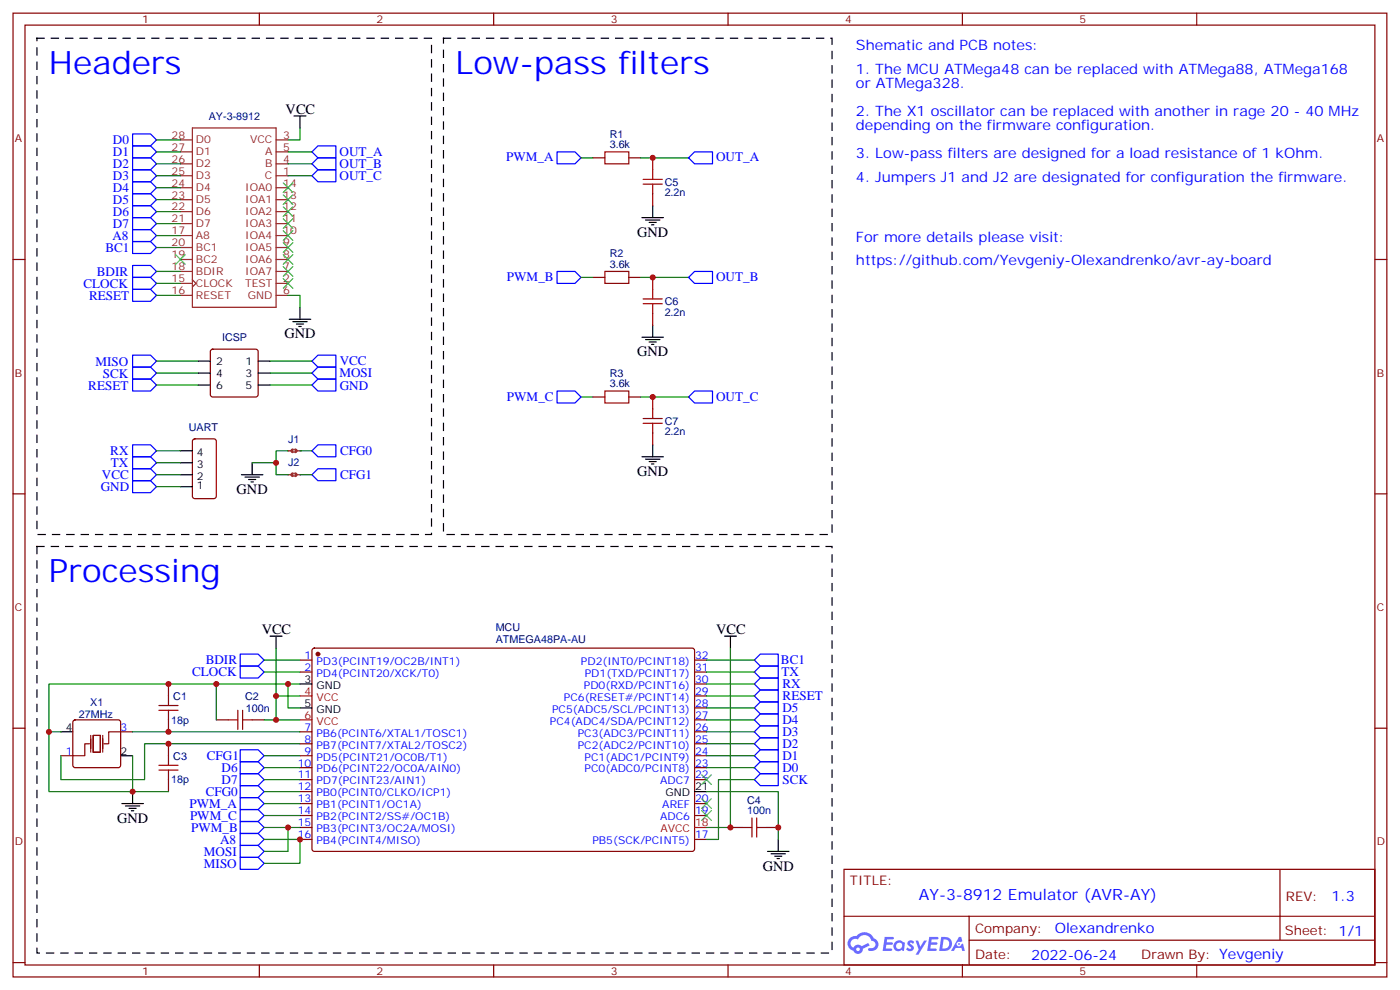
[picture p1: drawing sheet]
<svg xmlns="http://www.w3.org/2000/svg" width="413mm" height="292mm" viewBox="0 0 413 292" stroke-linecap="round" stroke-linejoin="round" font-family="sans-serif">
<g fill="none" stroke="#870000" stroke-width=".35">
<path d="M3.8 3.9h405.4v284.3h-405.4zM7.4 7.4h398.3v277.3h-398.3zM76.5 3.9v3.5M145.7 3.9v3.5M214.8 3.9v3.5M284 3.9v3.5M353.1 3.9v3.5M3.8 76.6h3.6M405.7 76.6h3.5M3.8 145.7h3.6M405.7 145.7h3.5M3.8 214.8h3.6"/>
<path d="M405.7 214.8h3.5M249 256.5h156.7v28.2h-156.7zM377.7 256.5v20.9M249.1 270.3h156.4M285.9 277.4h119.6M285.9 270.3v14.1M3.8 284h3.6M76.5 284.7v3.5M145.7 284.7v3.5M214.8 284.7v3.5M284 284.7v3.5M353.1 284.7v3.5"/>
<path d="M405.7 284h3.5"/>
</g>
<g fill="#5487ff">
<path d="M268 277.6a1.22 1.22 0 0 1 1.7 .3l-.3 .6a.47 .47 0 0 0-.4-.4 .47 .47 0 0 0-.5 .2l.2 .2a1.14 1.14 0 0 1 .7 1.8 1.14 1.14 0 0 1-1.9-.1l-.2-.1 .5-.6 .7 .4a.29 .29 0 0 0 .4-.2 .29 .29 0 0 0-.3-.3 1.04 1.04 0 0 1-.6-1.8z"/>
<path d="M261 276.4h2.4l.3 .2-.1 .5h-1.9l-.1 .9h1.5l.4 .4-.4 .3h-1.6l-.2 1.1 1.8 .1 .2 .3-.2 .3-2.7 .1z"/>
<path d="M274.2 276.4h2.3l.3 .2-.1 .5h-1.8l-.1 .9h1.5l.3 .4-.4 .3h-1.5l-.2 1.1 1.7 .1 .2 .3-.2 .3h-2.6z"/>
<path d="M282.9 276.4h.7l.3 1.3-.6 .3a.69 .69 0 0 0-1 .2 .69 .69 0 0 0 .5 1 .69 .69 0 0 0 .8-.6l.5-.3 .6 2.2h-.8l-.2-.8h-1.7l-.5 .8h-.9z"/>
<path d="M270.1 277.5h.8l.6 1.8 1.1-1.8h.9l-2.5 4.2h-.9l.9-1.6z"/>
<path d="M277.7 276.4l-.6 4.2h1.4a2.11 2.11 0 0 0 2.4-2.2 2.11 2.11 0 0 0-2.5-2zM278.4 277.1a1.39 1.39 0 0 1 1.7 1.5 1.39 1.39 0 0 1-1.8 1.2h-.3z"/>
<path d="M264 278a1.54 1.54 0 0 0-.1 2.2 1.54 1.54 0 0 0 2.2 .1l.6 .3 .3-2.3-.2-.3h-.4a1.49 1.49 0 0 0-2.4 0zM264.3 279a.95 .95 0 0 1 1.9 0 .95 .95 0 0 1-1.9 0z"/>
<path d="M250.7 276.8a2.18 2.18 0 0 0 1.1 3.7 1.44 1.44 0 0 0 1.6 .9 1.44 1.44 0 0 0 1.2-1.5l2-1-.4-.7-2 1a1.47 1.47 0 0 0-2.4 .4 1.39 1.39 0 0 1-.7-1.9 1.39 1.39 0 0 1 2-.5 2.12 2.12 0 0 1 2.2-1.3 2.12 2.12 0 0 1 1.9 1.7 1.14 1.14 0 0 1 1.1 1.4 1.14 1.14 0 0 1-1.7 .7 .43 .43 0 0 0-.5 .4 .43 .43 0 0 0 .4 .5 1.98 1.98 0 0 0 2.5-1.3 1.98 1.98 0 0 0-1.2-2.5 3.1 3.1 0 0 0-5.3-.7l-.8 .1zM252.6 280.1a.55 .55 0 0 1 1.1 0 .55 .55 0 0 1-1.1 0z"/>
<circle cx="282.9" cy="278.5" r=".26"/>
</g>
<g fill="none" stroke="#8c2424" stroke-width=".35">
<path d="M56.8 37.7h24.7v53h-24.7zM53.2 41.3h3.6M53.2 44.8h3.6M53.2 48.3h3.6M53.2 51.9h3.6M53.2 55.4h3.6M53.2 58.9h3.6M81.5 41.3h3.5M81.5 44.8h3.5M81.5 48.3h3.5M81.5 51.9h3.5M81.5 55.4h3.5"/>
<path d="M81.5 58.9h3.5M53.2 62.4h3.6M53.2 66h3.6M53.2 73h3.6M53.2 76.6h3.6M53.2 69.5h3.6M81.5 62.4h3.5M81.5 66h3.5M81.5 73h3.5M81.5 76.6h3.5M81.5 69.5h3.5M53.2 80.1h3.6"/>
<path d="M53.2 83.6h3.6M53.2 87.1h3.6M56.8 82.6l1 1-1 1.1M81.5 80.1h3.5M81.5 83.6h3.5M81.5 87.1h3.5M85 133h.7M87.8 133h.7"/>
</g>
<g fill="none" stroke="#870000" stroke-width=".35">
<path d="M174.9 46.6h3.6M185.5 46.6h3.6M192.6 46.6v3.5M192.6 57.2v3.5M174.9 81.8h3.6M185.5 81.8h3.6M192.6 81.8v3.6M192.6 92.4v3.6M174.9 117.1h3.6M185.5 117.1h3.6M192.6 117.1v3.6M57 129.7l.5-.2h5.6l.7 .4v16.5l-.4 .7h-5.9l-.7-.5v-16.4z"/>
<path d="M192.6 127.7v3.5M88.5 194.7h3.5M88.5 198.3h3.5M92.3 191.4l.4-.2 111.8 .1 .4 .6v58.8l-.7 .5-111.7-.1-.5-.6v-58.6zM204.9 194.7h3.6M204.9 198.3h3.6M21.7 212.6l.5-.2h12.7l.5 .2 .2 .5v12.7l-.2 .5-.5 .2h-12.7l-.5-.3-.2-.4v-12.7zM35.6 215.9h3.5M49.7 201.8v3.5M49.7 212.4v3.5M49.7 219.4v3.6M63.8 212.4h3.5"/>
<path d="M74.4 212.4h3.5M88.5 215.9h3.5M88.5 219.4h3.5M204.9 215.9h3.6M204.9 219.4h3.6M204.9 212.4h3.6M204.9 208.8h3.6M204.9 205.3h3.6M204.9 201.8h3.6M18 223h3.5M49.7 230v3.5M88.5 223h3.5"/>
<path d="M88.5 226.5h3.5M88.5 230h3.5M88.5 233.5h3.5M88.5 237.1h3.5M204.9 223h3.6M204.9 226.5h3.6M204.9 230h3.6M204.9 237.1h3.6M88.5 240.6h3.5M88.5 244.1h3.5M88.5 247.7h3.5M204.9 240.6h3.6"/>
<path d="M204.9 247.7h3.6M215.5 244.1h3.5M226.1 244.1h3.5"/>
</g>
<circle cx="93.8" cy="193" r=".53" fill="#870000" stroke="#870000" stroke-width=".35"/>
<g fill="none" stroke="#000" stroke-width=".35">
<path d="M86.7 34.2h3.6M88.5 34.2v3.5M189.4 64.2h6.4M190.5 64.9h4.2M191.5 65.6h2.1M192.2 66.3h.7M192.6 60.7v3.5M85.3 94.2h6.4M86.4 94.9h4.2M87.5 95.6h2.1M88.2 96.3h.7M88.5 90.7v3.5"/>
<path d="M189.4 99.5h6.4M192.6 96v3.5M190.5 100.2h4.2M191.5 100.9h2.1M192.2 101.6h.7M53.2 136.5h3.6M53.2 133h3.6M189.4 134.8h6.4M190.5 135.5h4.2M191.5 136.2h2.1M192.2 136.9h.7M192.6 131.2v3.6"/>
<path d="M53.2 143.6h3.6M53.2 140.1h3.6M79.7 187.7h3.5M81.5 187.7v3.5M213.7 187.7h3.6M215.5 187.7v3.5M18 215.9h3.5M88.5 201.8h3.5M88.5 208.8h3.5M35.6 223h3.5M35.9 237.1h6.4M37 237.8h4.2"/>
<path d="M38.1 238.5h2.1M38.8 239.2h.7M39.1 233.5v3.6M204.9 233.5h3.6M226.4 251.2h6.4M227.5 251.9h4.2M228.6 252.6h2.1M229.3 253.3h.7M229.6 247.7v3.5"/>
</g>
<path d="M88.5 205.3h3.5M88.5 212.4h3.5M204.9 244.1h3.6" fill="none" stroke="#f00" stroke-width=".35"/>
<g fill="none" stroke="#00f" stroke-width=".35">
<path d="M39.1 39.5h5.3l1.8 1.8-1.8 1.7h-5.3zM39.1 57.2h5.3l1.8 1.7-1.8 1.8h-5.3zM39.1 53.6h5.3l1.8 1.8-1.8 1.8h-5.3zM39.1 50.1h5.3l1.8 1.8-1.8 1.7h-5.3zM39.1 46.6h5.3l1.8 1.7-1.8 1.8h-5.3zM39.1 43h5.3l1.8 1.8-1.8 1.8h-5.3zM92 44.8l1.8-1.8h5.3v3.6h-5.3zM92 48.3l1.8-1.7h5.3v3.5h-5.3zM92 51.9l1.8-1.8h5.3v3.5h-5.3zM164.4 44.8h5.3l1.7 1.8-1.7 1.7h-5.3zM204.9 44.8h5.3v3.5h-5.3l-1.7-1.7zM39.1 78.3h5.3l1.8 1.8-1.8 1.7h-5.3z"/>
<path d="M39.1 71.3h5.3l1.8 1.7-1.8 1.8h-5.3zM39.1 64.2h5.3l1.8 1.8-1.8 1.7h-5.3zM39.1 60.7h5.3l1.8 1.7-1.8 1.8h-5.3zM39.1 67.7h5.3l1.8 1.8-1.8 1.8h-5.3zM39.1 85.4h5.3l1.8 1.7-1.8 1.8h-5.3zM39.1 81.8h5.3l1.8 1.8-1.8 1.8h-5.3zM164.4 80.1h5.3l1.7 1.7-1.7 1.8h-5.3zM203.2 81.8l1.7-1.7h5.3v3.5h-5.3zM39.1 111.8h5.3l1.8 1.8-1.8 1.8h-5.3zM39.1 108.3h5.3l1.8 1.8-1.8 1.7h-5.3zM39.1 104.8h5.3l1.8 1.7-1.8 1.8h-5.3zM92 110.1l1.8-1.8h5.3v3.5h-5.3z"/>
<path d="M92 106.5l1.8-1.7h5.3v3.5h-5.3zM92 113.6l1.8-1.8h5.3v3.6h-5.3zM164.4 115.4h5.3l1.7 1.7-1.7 1.8h-5.3zM203.2 117.1l1.7-1.7h5.3v3.5h-5.3zM39.1 138.3h5.3l1.8 1.8-1.8 1.7h-5.3zM39.1 134.8h5.3l1.8 1.7-1.8 1.8h-5.3zM39.1 131.2h5.3l1.8 1.8-1.8 1.8h-5.3zM39.1 141.8h5.3l1.8 1.8-1.8 1.7h-5.3zM70.9 193h5.3l1.7 1.7-1.7 1.8h-5.3zM70.9 196.5h5.3l1.7 1.8-1.7 1.7h-5.3zM222.6 198.3l1.7-1.8h5.3v3.5h-5.3zM222.6 194.7l1.7-1.7h5.3v3.5h-5.3z"/>
<path d="M222.6 219.4l1.7-1.7h5.3v3.5h-5.3zM222.6 215.9l1.7-1.8h5.3v3.6h-5.3zM222.6 212.4l1.7-1.8h5.3v3.5h-5.3zM222.6 208.8l1.7-1.7h5.3v3.5h-5.3zM222.6 205.3l1.7-1.7h5.3v3.5h-5.3zM222.6 201.8l1.7-1.8h5.3v3.6h-5.3zM70.9 238.8h5.3l1.7 1.8-1.7 1.8h-5.3zM70.9 235.3h5.3l1.7 1.8-1.7 1.7h-5.3zM70.9 228.2h5.3l1.7 1.8-1.7 1.8h-5.3zM70.9 224.7h5.3l1.7 1.8-1.7 1.7h-5.3zM70.9 231.8h5.3l1.7 1.7-1.7 1.8h-5.3zM70.9 221.2h5.3l1.7 1.8-1.7 1.7h-5.3z"/>
<path d="M222.6 226.5l1.7-1.8h5.3v3.5h-5.3zM222.6 230l1.7-1.8h5.3v3.6h-5.3zM224.3 221.2h5.3v3.5h-5.3l-1.7-1.7zM70.9 242.4h5.3l1.7 1.7-1.7 1.8h-5.3zM70.9 252.9h5.3l1.7 1.8-1.7 1.8h-5.3zM70.9 249.4h5.3l1.7 1.8-1.7 1.7h-5.3zM70.9 245.9h5.3l1.7 1.8-1.7 1.7h-5.3z"/>
</g>
<g fill="none" stroke="#008700" stroke-width=".35">
<path d="M88.5 37.7v3.6h-3.5M46.2 44.8h7M46.2 48.3h7M46.2 51.9h7M46.2 58.9h7M46.2 55.4h7M46.2 41.3h7M85 44.8h7M85 48.3h7M85 51.9h7M171.4 46.6h3.5M189.1 46.6h14.1"/>
<path d="M46.2 73h7M46.2 66h7M46.2 62.4h7M46.2 69.5h7M46.2 87.1h7M46.2 80.1h7M46.2 83.6h7M85 87.1h3.5v3.6M171.4 81.8h3.5M189.1 81.8h14.1M46.2 106.5h12.3M46.2 110.1h12.3"/>
<path d="M46.2 113.6h12.3M79.7 106.5h12.3M79.7 110.1h12.3M79.7 113.6h12.3M171.4 117.1h3.5M189.1 117.1h14.1M46.2 136.5h7M46.2 133h7M46.2 143.6h7M46.2 140.1h7M77.9 198.3h10.6M77.9 194.7h10.6"/>
<path d="M81.5 191.2v21.2h7M208.5 198.3h14.1M208.5 194.7h14.1M215.5 191.2v52.9h-7M18 215.9h-3.6v17.6h24.7v-10.5M39.1 215.9h49.4M63.8 201.8v10.6M77.9 212.4h3.6M81.5 205.3h7M85 201.8v7h3.5M88.5 219.4h-45.8v10.6h-24.7v-7M88.5 201.8h-74.1v14.1"/>
<path d="M208.5 208.8h14.1M208.5 212.4h14.1M208.5 215.9h14.1M208.5 219.4h14.1M208.5 205.3h14.1M208.5 201.8h14.1M39.1 233.5h10.6M77.9 237.1h10.6M77.9 223h10.6M77.9 226.5h10.6M77.9 230h10.6M77.9 233.5h10.6"/>
<path d="M208.5 233.5h21.1v14.2M208.5 223h14.1M208.5 226.5h14.1M222.6 230h-10.6v17.7h-3.5M77.9 247.7h10.6v7h-10.6M77.9 240.6h10.6M77.9 244.1h10.6M85 244.1v7.1h-7.1"/>
</g>
<g fill="none" stroke="#3c3" stroke-width=".35">
<path d="M83.6 57.5l2.8 2.8M83.6 54l2.8 2.8M86.4 57.5l-2.8 2.8M86.4 54l-2.8 2.8M51.8 75.1l2.8 2.9M54.6 75.1l-2.8 2.9M83.6 61l2.8 2.9M83.6 64.6l2.8 2.8M83.6 68.1l2.8 2.8M83.6 71.6l2.8 2.8M83.6 75.1l2.8 2.9M83.6 78.7l2.8 2.8"/>
<path d="M86.4 61l-2.8 2.9M86.4 64.6l-2.8 2.8M86.4 68.1l-2.8 2.8M86.4 71.6l-2.8 2.8M86.4 75.1l-2.8 2.9M86.4 78.7l-2.8 2.8M83.6 82.2l2.8 2.8M86.4 82.2l-2.8 2.8M207 235.7l2.9 2.8M207 228.6l2.9 2.8M207 239.2l2.9 2.8M209.9 235.7l-2.9 2.8"/>
<path d="M209.9 228.6l-2.9 2.8M209.9 239.2l-2.9 2.8"/>
</g>
<g fill="none" stroke="#a10000" stroke-width=".35">
<path d="M178.5 44.8h7v3.5h-7zM189.8 52.9h5.6M189.8 54.3h5.6M192.6 50.1v2.8M192.6 54.3v2.9M178.5 80.1h7v3.5h-7zM189.8 88.2h5.6M189.8 89.6h5.6M192.6 85.4v2.8M192.6 89.6v2.8M178.5 115.4h7v3.5h-7zM189.8 123.5h5.6"/>
<path d="M189.8 124.9h5.6M192.6 120.7v2.8M192.6 124.9v2.8M46.9 209.6h5.6M46.9 208.1h5.6M49.7 205.3v2.8M49.7 209.6v2.8M67.3 212.4h2.9M70.2 209.6v5.6M71.6 212.4h2.8M71.6 209.6v5.6M46.9 225.8h5.6"/>
<path d="M46.9 227.2h5.6M49.7 223v2.8M49.7 227.2v2.8M219 244.1h2.9M221.9 241.3v5.6M223.3 244.1h2.8M223.3 241.3v5.6"/>
</g>
<path d="M10.9 11.3h116.4v146.4h-116.4zM130.8 11.3h114.7v146.4h-114.7zM10.9 161.2h234.6v120h-234.6z" fill="none" stroke="#000" stroke-width=".35" stroke-dasharray="2.1 2.1"/>
<path d="M26.4 219.4h-1.4v3.6h-3.5M26.8 217v4.9M27.5 217h2.1v4.9h-2.1zM30.3 217v4.9M35.6 215.9h-3.5v3.5h-1.4" fill="none" stroke="#870012" stroke-width=".35"/>
<path d="M86.4 132.6l-.4 .4 .4 .4M87.1 132.6l.4 .4-.4 .4" fill="none" stroke="#8c2424" stroke-width=".71"/>
<g fill="#8c2424">
<circle cx="85" cy="133" r=".18"/>
<circle cx="88.5" cy="133" r=".18"/>
</g>
<path d="M86.4 139.7l-.4 .4 .4 .3M87.1 139.7l.4 .4-.4 .3" fill="none" stroke="#8c2424" stroke-width=".71"/>
<path d="M85 140.1h.7M87.8 140.1h.7" fill="none" stroke="#8c2424" stroke-width=".35"/>
<g fill="#8c2424">
<circle cx="85" cy="140.1" r=".18"/>
<circle cx="88.5" cy="140.1" r=".18"/>
</g>
<path d="M92 133l1.8-1.8h5.3v3.6h-5.3zM92 140.1l1.8-1.8h5.3v3.5h-5.3z" fill="none" stroke="#00f" stroke-width=".35"/>
<path d="M74.4 136.5h7.1M85 133h-3.5v7.1h3.5M88.5 133h3.5M88.5 140.1h3.5" fill="none" stroke="#008700" stroke-width=".35"/>
<path d="M58.5 106.5h3.6M58.5 110.1h3.6M58.5 113.6h3.6M76.2 106.5h3.5M76.2 110.1h3.5M76.2 113.6h3.5M74.4 136.5v3.6M71.2 140.1h6.4M72.3 140.8h4.2M73.3 141.5h2.2M74 142.2h.8" fill="none" stroke="#000" stroke-width=".35"/>
<path d="M62.3 103.2l.5-.2h12.7l.5 .2 .2 .5v12.7l-.3 .5-.4 .2h-12.7l-.5-.2-.2-.5v-12.7z" fill="none" stroke="#870000" stroke-width=".35"/>
<g fill="#c00">
<circle cx="85" cy="244.1" r=".88"/>
<circle cx="49.7" cy="219.4" r=".88"/>
<circle cx="229.6" cy="244.1" r=".88"/>
<circle cx="192.6" cy="46.6" r=".88"/>
<circle cx="192.6" cy="81.8" r=".88"/>
<circle cx="88.5" cy="247.6" r=".88"/>
<circle cx="49.7" cy="215.9" r=".88"/>
<circle cx="14.4" cy="215.9" r=".88"/>
<circle cx="49.7" cy="201.8" r=".88"/>
<circle cx="63.8" cy="201.8" r=".88"/>
<circle cx="81.5" cy="212.4" r=".88"/>
<circle cx="81.5" cy="205.3" r=".88"/>
<circle cx="85" cy="201.8" r=".88"/>
<circle cx="39.1" cy="233.5" r=".88"/>
<circle cx="192.6" cy="117.1" r=".88"/>
<circle cx="215.5" cy="244.1" r=".88"/>
<circle cx="81.5" cy="136.5" r=".88"/>
</g>
<g font-size="9.5" fill="#00f">
<text x="14.4" y="21.9">Headers</text>
<text x="134.4" y="21.9">Low-pass filters</text>
<text x="14.4" y="171.8">Processing</text>
</g>
<text font-size="4.6" fill="#00f" x="271.1" y="265.5">AY-3-8912 Emulator (AVR-AY)</text>
<g font-size="4.2" fill="#00f">
<text x="252.6" y="14.8">Shematic and PCB notes:</text>
<text x="252.6" y="21.9">1. The MCU ATMega48 can be replaced with ATMega88, ATMega168</text>
<text x="252.6" y="26.1">or ATMega328.</text>
<text x="252.6" y="34.2">2. The X1 oscillator can be replaced with another in rage 20 - 40 MHz</text>
<text x="252.6" y="38.5">depending on the firmware configuration.</text>
<text x="252.6" y="46.6">3. Low-pass filters are designed for a load resistance of 1 kOhm.</text>
<text x="252.6" y="53.6">4. Jumpers J1 and J2 are designated for configuration the firmware.</text>
<text x="252.6" y="71.3">For more details please visit:</text>
<text x="252.6" y="78.3">https://github.com/Yevgeniy-Olexandrenko/avr-ay-board</text>
<text x="392.8" y="265.7">1.3</text>
<text x="311.2" y="275.3">Olexandrenko</text>
<text x="304.3" y="283.1">2022-06-24</text>
</g>
<g font-size="4.2">
<text x="84.3" y="33.5">VCC</text>
<text x="188" y="69.9">GND</text>
<text x="83.9" y="99.8">GND</text>
<text x="188" y="105.1">GND</text>
<text x="188" y="140.4">GND</text>
<text x="69.8" y="145.7">GND</text>
<text x="77.2" y="187">VCC</text>
<text x="211.3" y="187">VCC</text>
<text x="34.5" y="242.7">GND</text>
<text x="225" y="256.8">GND</text>
</g>
<g font-size="3.9" fill="#00f">
<text x="33.3" y="46.1">D1</text>
<text x="33.3" y="42.5">D0</text>
<text x="100.2" y="46.1">OUT_A</text>
<text x="149.3" y="47.6">PWM_A</text>
<text x="211.3" y="47.6">OUT_A</text>
<text x="33.3" y="53.1">D3</text>
<text x="33.3" y="49.6">D2</text>
<text x="100.2" y="49.6">OUT_B</text>
<text x="100.2" y="53.1">OUT_C</text>
<text x="33.3" y="56.6">D4</text>
<text x="33.3" y="63.7">D6</text>
<text x="33.3" y="60.2">D5</text>
<text x="33.2" y="70.8">A8</text>
<text x="33.3" y="67.2">D7</text>
<text x="31.1" y="74.3">BC1</text>
<text x="28.6" y="81.3">BDIR</text>
<text x="149.6" y="82.9">PWM_B</text>
<text x="211.3" y="82.9">OUT_B</text>
<text x="24.6" y="84.9">CLOCK</text>
<text x="26.3" y="88.4">RESET</text>
<text x="28.2" y="108">MISO</text>
<text x="100.2" y="107.6">VCC</text>
<text x="30.4" y="111.5">SCK</text>
<text x="100.2" y="111.3">MOSI</text>
<text x="26" y="115">RESET</text>
<text x="100.2" y="115.1">GND</text>
<text x="149.6" y="118.2">PWM_C</text>
<text x="211.3" y="118.2">OUT_C</text>
<text x="32.6" y="134.3">RX</text>
<text x="32.7" y="137.8">TX</text>
<text x="100.3" y="134.3">CFG0</text>
<text x="30.1" y="141.3">VCC</text>
<text x="100.3" y="141.4">CFG1</text>
<text x="29.7" y="144.8">GND</text>
<text x="60.7" y="196">BDIR</text>
<text x="230.4" y="196">BC1</text>
<text x="56.7" y="199.5">CLOCK</text>
<text x="230.6" y="199.5">TX</text>
<text x="230.9" y="203">RX</text>
<text x="230.9" y="206.6">RESET</text>
<text x="230.8" y="213.6">D4</text>
<text x="230.9" y="210.1">D5</text>
<text x="230.9" y="220.7">D2</text>
<text x="230.9" y="217.1">D3</text>
<text x="61" y="224.2">CFG1</text>
<text x="65.4" y="227.7">D6</text>
<text x="230.8" y="227.7">D0</text>
<text x="230.9" y="224.2">D1</text>
<text x="65.4" y="231.3">D7</text>
<text x="230.8" y="231.3">SCK</text>
<text x="55.9" y="238.3">PWM_A</text>
<text x="60.7" y="234.8">CFG0</text>
<text x="56.1" y="241.9">PWM_C</text>
<text x="56.4" y="245.4">PWM_B</text>
<text x="64.9" y="248.9">A8</text>
<text x="60.2" y="252.4">MOSI</text>
<text x="60.2" y="256">MISO</text>
</g>
<g font-size="3.9" fill="#800">
<text x="250.8" y="261.1">TITLE:</text>
<text x="379.4" y="265.7">REV:</text>
<text x="287.7" y="275.3">Company:</text>
<text x="379.1" y="275.9">Sheet: 1/1</text>
<text x="287.7" y="282.9">Date:</text>
<text x="336.7" y="283">Drawn By: Yevgeniy</text>
</g>
<g font-size="3.2" fill="#800">
<text x="41.9" y="6.9">1</text>
<text x="111.1" y="6.9">2</text>
<text x="180.2" y="6.9">3</text>
<text x="249.4" y="6.9">4</text>
<text x="318.5" y="6.9">5</text>
<text x="4.4" y="42">A</text>
<text x="406.2" y="42">A</text>
<text x="4.4" y="111.1">B</text>
<text x="406.2" y="111.1">B</text>
<text x="4.4" y="180.3">C</text>
<text x="406.2" y="180.3">C</text>
<text x="4.4" y="249.4">D</text>
<text x="406.2" y="249.4">D</text>
<text x="41.9" y="287.7">1</text>
<text x="111.1" y="287.7">2</text>
<text x="180.2" y="287.7">3</text>
<text x="249.4" y="287.7">4</text>
<text x="318.5" y="287.7">5</text>
</g>
<g font-size="3.2" fill="#000080">
<text x="61.6" y="35.5">AY-3-8912</text>
<text x="179.9" y="40.6">R1</text>
<text x="179.9" y="43.7">3.6k</text>
<text x="196.1" y="57.9">2.2n</text>
<text x="196.1" y="54.8">C5</text>
<text x="179.9" y="75.8">R2</text>
<text x="179.9" y="79">3.6k</text>
<text x="196.1" y="93.2">2.2n</text>
<text x="196.1" y="90.1">C6</text>
<text x="65.5" y="100.7">ICSP</text>
<text x="179.9" y="111.1">R3</text>
<text x="179.9" y="114.3">3.6k</text>
<text x="196.1" y="125.4">C7</text>
<text x="55.7" y="127.2">UART</text>
<text x="85" y="130.5">J1</text>
<text x="196.1" y="128.5">2.2n</text>
<text x="85" y="137.6">J2</text>
<text x="146.3" y="189.6">ATMEGA48PA-AU</text>
<text x="146.3" y="186.2">MCU</text>
<text x="26.7" y="208.2">X1</text>
<text x="51.1" y="206.4">C1</text>
<text x="72.3" y="206.4">C2</text>
<text x="23.3" y="211.7">27MHz</text>
<text x="50.5" y="213.5">18p</text>
<text x="72.5" y="210">100n</text>
<text x="51.1" y="224.1">C3</text>
<text x="50.5" y="231.1">18p</text>
<text x="220.5" y="237.1">C4</text>
<text x="220.5" y="240.2">100n</text>
</g>
<g font-size="3.2" fill="#8d2323">
<text x="50.6" y="40.9">28</text>
<text x="83.6" y="40.9">3</text>
<text x="50.6" y="44.5">27</text>
<text x="50.6" y="48">26</text>
<text x="57.8" y="42.3">D0</text>
<text x="57.8" y="45.9">D1</text>
<text x="73.8" y="42.3">VCC</text>
<text x="78.2" y="45.9">A</text>
<text x="83.6" y="44.5">5</text>
<text x="83.6" y="48">4</text>
<text x="50.6" y="51.5">25</text>
<text x="57.8" y="49.4">D2</text>
<text x="57.8" y="52.9">D3</text>
<text x="78.2" y="52.9">C</text>
<text x="78.2" y="49.4">B</text>
<text x="83.6" y="51.5">1</text>
<text x="50.6" y="55">24</text>
<text x="50.6" y="58.6">23</text>
<text x="57.8" y="56.4">D4</text>
<text x="57.8" y="60">D5</text>
<text x="72.4" y="56.4">IOA0</text>
<text x="72.4" y="60">IOA1</text>
<text x="83.6" y="55">14</text>
<text x="83.6" y="58.6">13</text>
<text x="50.6" y="62.1">22</text>
<text x="50.6" y="65.6">21</text>
<text x="57.8" y="63.5">D6</text>
<text x="72.4" y="63.5">IOA2</text>
<text x="83.6" y="62.1">12</text>
<text x="83.6" y="65.6">11</text>
<text x="50.6" y="69.1">17</text>
<text x="57.8" y="67">D7</text>
<text x="57.8" y="70.6">A8</text>
<text x="72.4" y="67">IOA3</text>
<text x="72.4" y="70.6">IOA4</text>
<text x="83.6" y="69.1">10</text>
<text x="50.6" y="72.7">20</text>
<text x="50.6" y="76.2">19</text>
<text x="57.8" y="74.1">BC1</text>
<text x="57.8" y="77.6">BC2</text>
<text x="72.4" y="74.1">IOA5</text>
<text x="72.4" y="77.6">IOA6</text>
<text x="83.6" y="72.7">9</text>
<text x="83.6" y="76.2">8</text>
<text x="50.6" y="79.7">18</text>
<text x="50.6" y="83.3">15</text>
<text x="57.8" y="81.1">BDIR</text>
<text x="72.4" y="81.1">IOA7</text>
<text x="83.6" y="79.7">7</text>
<text x="83.6" y="83.3">2</text>
<text x="50.6" y="86.8">16</text>
<text x="57.8" y="84.7">CLOCK</text>
<text x="57.8" y="88.2">RESET</text>
<text x="72.3" y="84.7">TEST</text>
<text x="73.1" y="88.2">GND</text>
<text x="83.6" y="86.8">6</text>
</g>
<g font-size="3.2">
<text x="63.8" y="107.6">2</text>
<text x="72.4" y="107.6">1</text>
<text x="63.8" y="111.1">4</text>
<text x="72.4" y="111.1">3</text>
<text x="63.8" y="114.7">6</text>
<text x="72.4" y="114.7">5</text>
<text x="58.1" y="137.9">3</text>
<text x="58.1" y="134.4">4</text>
<text x="58.1" y="141.5">2</text>
<text x="58.1" y="144.3">1</text>
<text x="89.8" y="201.4">3</text>
<text x="93.3" y="203.2">GND</text>
<text x="89.8" y="208.5">5</text>
<text x="19.5" y="215.5">4</text>
<text x="93.3" y="210.3">GND</text>
<text x="35.6" y="222.6">2</text>
<text x="205.1" y="233.2">21</text>
<text x="196.3" y="235">GND</text>
</g>
<g font-size="3.2" fill="#00f">
<text x="89.8" y="194.4">1</text>
<text x="89.8" y="197.9">2</text>
<text x="93.3" y="196.1">PD3(PCINT19/OC2B/INT1)</text>
<text x="171.4" y="196.1">PD2(INT0/PCINT18)</text>
<text x="205.1" y="197.9">31</text>
<text x="205.1" y="194.4">32</text>
<text x="93.3" y="199.7">PD4(PCINT20/XCK/T0)</text>
<text x="172.3" y="203.2">PD0(RXD/PCINT16)</text>
<text x="172.5" y="199.7">PD1(TXD/PCINT17)</text>
<text x="205.1" y="201.4">30</text>
<text x="166.4" y="206.7">PC6(RESET#/PCINT14)</text>
<text x="205.1" y="208.5">28</text>
<text x="205.1" y="205">29</text>
<text x="35.6" y="215.5">3</text>
<text x="89.8" y="215.5">7</text>
<text x="162.3" y="213.8">PC4(ADC4/SDA/PCINT12)</text>
<text x="162.9" y="210.3">PC5(ADC5/SCL/PCINT13)</text>
<text x="205.1" y="215.5">26</text>
<text x="205.1" y="212">27</text>
<text x="89.8" y="219.1">8</text>
<text x="93.3" y="217.3">PB6(PCINT6/XTAL1/TOSC1)</text>
<text x="93.3" y="220.8">PB7(PCINT7/XTAL2/TOSC2)</text>
<text x="170.5" y="220.8">PC2(ADC2/PCINT10)</text>
<text x="170.5" y="217.3">PC3(ADC3/PCINT11)</text>
<text x="205.1" y="219.1">25</text>
<text x="19.5" y="222.6">1</text>
<text x="87.8" y="226.1">10</text>
<text x="89.8" y="222.6">9</text>
<text x="93.3" y="224.4">PD5(PCINT21/OC0B/T1)</text>
<text x="93.3" y="227.9">PD6(PCINT22/OC0A/AIN0)</text>
<text x="172.5" y="227.9">PC0(ADC0/PCINT8)</text>
<text x="172.5" y="224.4">PC1(ADC1/PCINT9)</text>
<text x="205.1" y="226.1">23</text>
<text x="205.1" y="222.6">24</text>
<text x="87.8" y="229.7">11</text>
<text x="87.8" y="233.2">12</text>
<text x="93.3" y="231.4">PD7(PCINT23/AIN1)</text>
<text x="194.8" y="231.4">ADC7</text>
<text x="205.1" y="229.7">22</text>
<text x="87.8" y="236.7">13</text>
<text x="93.3" y="235">PB0(PCINT0/CLKO/ICP1)</text>
<text x="93.3" y="238.5">PB1(PCINT1/OC1A)</text>
<text x="195.4" y="238.5">AREF</text>
<text x="205.1" y="236.7">20</text>
<text x="87.8" y="240.2">14</text>
<text x="87.8" y="243.8">15</text>
<text x="93.3" y="242">PB2(PCINT2/SS#/OC1B)</text>
<text x="93.3" y="245.5">PB3(PCINT3/OC2A/MOSI)</text>
<text x="194.8" y="242">ADC6</text>
<text x="205.1" y="240.2">19</text>
<text x="87.8" y="247.3">16</text>
<text x="93.3" y="249.1">PB4(PCINT4/MISO)</text>
<text x="174.8" y="249.1">PB5(SCK/PCINT5)</text>
<text x="205.1" y="247.3">17</text>
</g>
<g font-size="3.2" fill="#f00">
<text x="89.8" y="205">4</text>
<text x="93.3" y="206.7">VCC</text>
<text x="89.8" y="212">6</text>
<text x="93.3" y="213.8">VCC</text>
<text x="194.9" y="245.5">AVCC</text>
<text x="205.1" y="243.8">18</text>
</g>
</svg>
